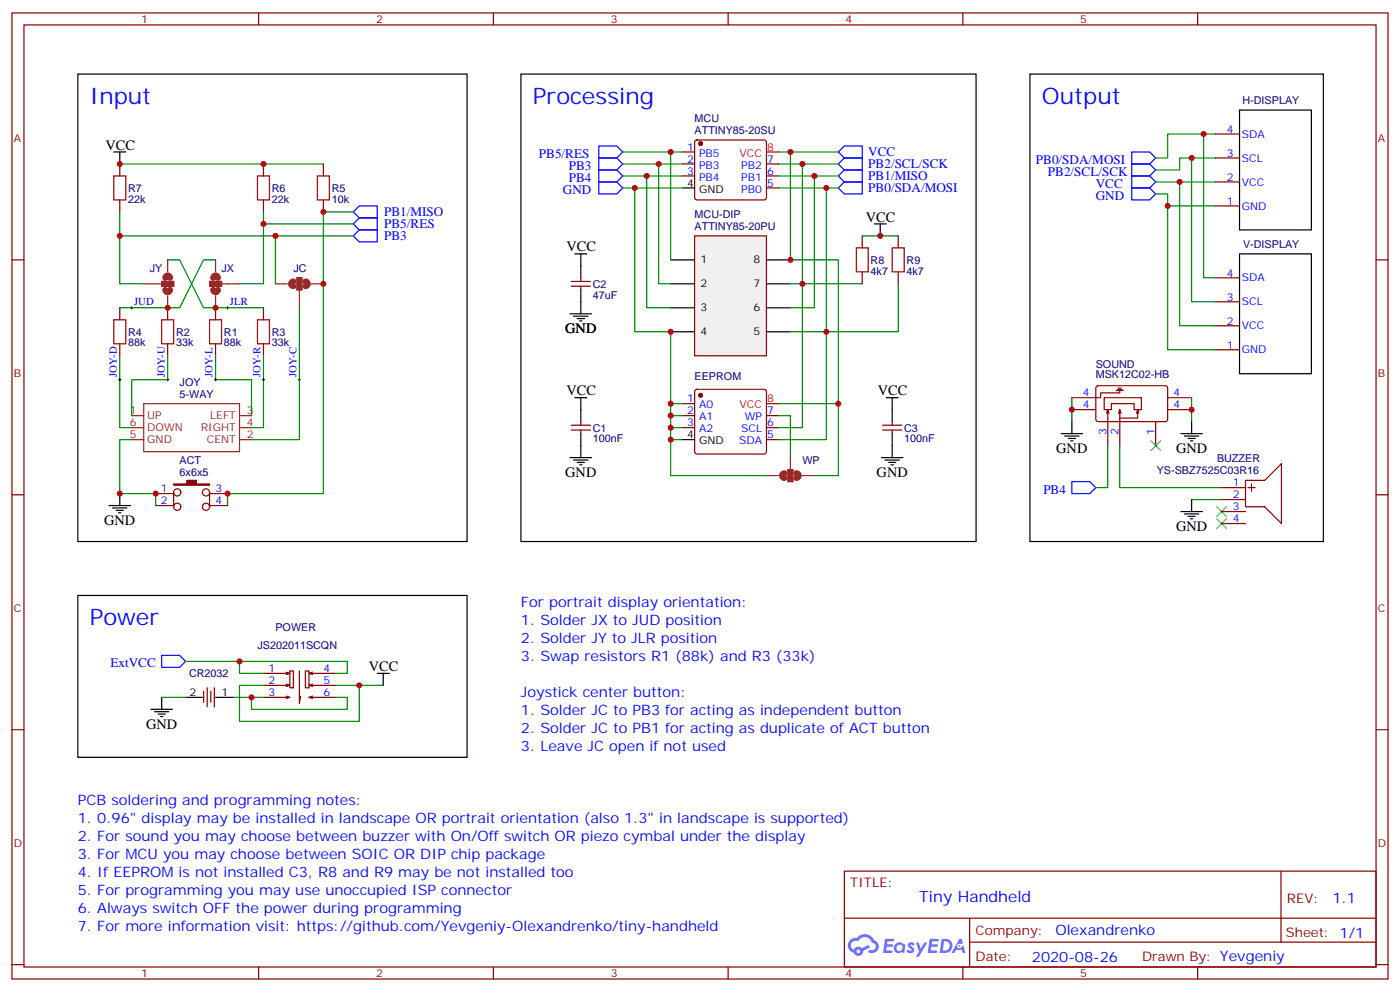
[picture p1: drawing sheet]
<svg xmlns="http://www.w3.org/2000/svg" width="412mm" height="292mm" viewBox="0 0 412 292" stroke-linecap="round" stroke-linejoin="round" font-family="sans-serif">
<g fill="none" stroke="#870000" stroke-width=".35">
<path d="M3.5 3.8h405.4v284.3h-405.4zM7.1 7.3h398.2v277.3h-398.2zM76.2 3.8v3.5M145.3 3.8v3.5M214.5 3.8v3.5M283.6 3.8v3.5M352.8 3.8v3.5M3.5 76.5h3.6M405.3 76.5h3.6M3.5 145.6h3.6M405.3 145.6h3.6M3.5 214.8h3.6"/>
<path d="M405.3 214.8h3.6M248.7 256.4h156.6v28.2h-156.6zM377.3 256.4v20.9M248.7 270.2h156.5M285.6 277.3h119.6M285.6 270.2v14.2M3.5 283.9h3.6M76.2 284.6v3.5M145.3 284.6v3.5M214.5 284.6v3.5M283.6 284.6v3.5M352.8 284.6v3.5"/>
<path d="M405.3 283.9h3.6"/>
</g>
<g fill="#5487ff">
<path d="M267.7 277.6a1.22 1.22 0 0 1 1.7 .2l-.4 .6a.47 .47 0 0 0-.3-.4 .47 .47 0 0 0-.5 .2l.1 .2a1.14 1.14 0 0 1 .8 1.8 1.14 1.14 0 0 1-1.9 0l-.2-.2 .5-.6 .7 .5a.29 .29 0 0 0 .3-.3 .29 .29 0 0 0-.2-.3 1.04 1.04 0 0 1-.6-1.7z"/>
<path d="M260.7 276.3h2.4l.3 .2-.2 .5-1.8 .1-.1 .8h1.5l.3 .4-.3 .4h-1.6l-.2 1.1h1.7l.2 .3-.2 .3-2.6 .1z"/>
<path d="M273.8 276.3h2.4l.3 .2-.1 .5-1.8 .1-.2 .8h1.6l.3 .4-.4 .4h-1.6l-.1 1.1h1.7l.2 .3-.2 .3-2.6 .1z"/>
<path d="M282.6 276.3h.7l.3 1.3-.6 .3a.69 .69 0 0 0-1 .3 .69 .69 0 0 0 .4 .9 .69 .69 0 0 0 .9-.6l.5-.2 .6 2.2h-.8l-.2-.9h-1.8l-.5 .9h-.8z"/>
<path d="M269.8 277.4h.8l.6 1.8 1.1-1.8h.9l-2.6 4.2h-.8l.9-1.5z"/>
<path d="M277.4 276.3l-.6 4.2h1.3a2.11 2.11 0 0 0 2.5-2.1 2.11 2.11 0 0 0-2.5-2.1zM278.1 277.1a1.39 1.39 0 0 1 1.7 1.4 1.39 1.39 0 0 1-1.8 1.3h-.3z"/>
<path d="M263.7 277.9a1.54 1.54 0 0 0-.1 2.2 1.54 1.54 0 0 0 2.2 .1l.6 .3 .3-2.3-.2-.3h-.4a1.49 1.49 0 0 0-2.4 0zM264 278.9a.94 .94 0 0 1 1.8 0 .94 .94 0 0 1-1.8 0z"/>
<path d="M250.4 276.7a2.18 2.18 0 0 0 1.1 3.7 1.44 1.44 0 0 0 1.6 .9 1.44 1.44 0 0 0 1.2-1.4l2-1.1-.5-.7-1.9 1a1.47 1.47 0 0 0-2.4 .4 1.39 1.39 0 0 1-.7-1.9 1.39 1.39 0 0 1 2-.5 2.12 2.12 0 0 1 2.2-1.3 2.12 2.12 0 0 1 1.9 1.7 1.14 1.14 0 0 1 1.1 1.4 1.14 1.14 0 0 1-1.7 .7 .43 .43 0 0 0-.5 .4 .43 .43 0 0 0 .4 .5 1.98 1.98 0 0 0 2.5-1.2 1.98 1.98 0 0 0-1.2-2.6 3.1 3.1 0 0 0-5.3-.6l-.9 .1zM252.3 280a.55 .55 0 0 1 1.1 0 .55 .55 0 0 1-1.1 0z"/>
<circle cx="282.6" cy="278.4" r=".26"/>
</g>
<path d="M42.3 118.8h28.3v14.1h-28.3zM38.8 129.4h3.5M38.8 125.9h3.5M38.8 122.3h3.5M70.6 129.4h3.5M70.6 125.9h3.5M70.6 122.3h3.5" fill="none" stroke="#8c2424" stroke-width=".35"/>
<path d="M33.5 51.8h3.5v7h-3.5zM75.8 51.8h3.6v7h-3.6zM93.5 51.8h3.5v7h-3.5zM33.5 94.1h3.5v7.1h-3.5zM47.6 94.1h3.6v7.1h-3.6zM61.7 94.1h3.6v7.1h-3.6zM75.8 94.1h3.6v7.1h-3.6z" fill="none" stroke="#a10000" stroke-width=".35"/>
<g fill="none" stroke="#870000" stroke-width=".35">
<path d="M358.1 39.4h7M35.3 48.3v3.5M35.3 58.8v3.6M77.6 48.3v3.5M77.6 58.8v3.6M95.2 48.3v3.5M95.2 58.8v3.6M201.1 44.7h3.5M201.1 48.3h3.5M201.1 51.8h3.5M204.8 41.4l.5-.2h19.8l.5 .2 .2 .5v16.2l-.3 .5-.4 .2h-19.8l-.5-.2-.2-.5v-16.2zM225.8 48.3h3.5"/>
<path d="M225.8 51.8h3.5M225.8 55.3h3.5M358.1 53.6h7M358.1 46.5h7M358.1 60.6h7M35.3 90.6v3.5M49.4 90.6v3.5M63.5 90.6v3.5M77.6 90.6v3.5M358.1 95.9h7M358.1 88.8h7M358.1 81.8h7"/>
<path d="M35.3 101.2v3.5M49.4 101.2v3.5M63.5 101.2v3.5M77.6 101.2v3.5M358.1 102.9h7M60 203.5v3.2M61 202.4v5.7M62.1 203.5v3.2M63.1 202.4v5.7"/>
</g>
<g fill="none" stroke="#008700" stroke-width=".35">
<path d="M354.5 39.4v42.4h3.6M183.4 44.7h17.7M183.4 48.3h17.7M183.4 51.8h17.7M183.4 55.3h17.7M229.3 44.7h17.6M229.3 48.3h17.6M229.3 51.8h17.6M229.3 55.3h17.6M340.4 57.1h3.6v3.5h14.1M351 46.5v42.3h7.1M358.1 46.5h-10.6v3.5h-7.1"/>
<path d="M104.1 62.4h-8.9v82.9h-28.2v3.5M344 60.6v42.3h14.1M35.3 104.7v21.2h3.5M49.4 104.7v7.1h-10.6v10.5M63.5 104.7v7.1h10.6v10.5M77.6 104.7v21.2h-3.5M38.8 129.4h-3.5v15.9h10.6v3.5M47.6 205.2h7.1"/>
</g>
<path d="M38.5 90.6h.7M38.8 90.2v.7M66.7 90.6h.7M67 90.2v.7M34.9 111.8h.7M35.3 111.4v.7M49 111.8h.7M49.4 111.4v.7M63.1 111.8h.8M63.5 111.4v.7M77.3 111.8h.7M77.6 111.4v.7" fill="none" stroke="#000" stroke-width=".29"/>
<g fill="none" stroke="#000" stroke-width=".35">
<path d="M365.1 32.4h21.2v35.3h-21.2zM33.5 44.7h3.5M35.3 44.7v3.6M201.1 55.3h3.5M365.1 74.7h21.2v35.3h-21.2zM32.1 148.8h6.4M33.2 149.5h4.2M34.2 150.2h2.1M34.9 150.9h.7M35.3 145.3v3.5M44.4 208.8h6.4M45.5 209.5h4.2"/>
<path d="M46.6 210.2h2.1M47.3 210.9h.7M47.6 205.2v3.6M54.7 205.2h4.9M63.5 205.2h5.3"/>
</g>
<circle cx="206.4" cy="42.3" r=".53" fill="#870000" stroke="#870000" stroke-width=".35"/>
<path d="M225.8 44.7h3.5" fill="none" stroke="#f00" stroke-width=".35"/>
<g fill="none" stroke="#00f" stroke-width=".35">
<path d="M176.4 43h5.3l1.7 1.7-1.7 1.8h-5.3zM176.4 46.5h5.3l1.7 1.8-1.7 1.7h-5.3zM176.4 50h5.3l1.7 1.8-1.7 1.8h-5.3zM176.4 53.6h5.3l1.7 1.7-1.7 1.8h-5.3zM246.9 44.7l1.8-1.7h5.3v3.5h-5.3zM246.9 48.3l1.8-1.8h5.3v3.5h-5.3zM246.9 51.8l1.8-1.8h5.3v3.6h-5.3zM246.9 55.3l1.8-1.7h5.3v3.5h-5.3zM333.4 44.7h5.3l1.7 1.8-1.7 1.8h-5.3zM333.4 48.3h5.3l1.7 1.7-1.7 1.8h-5.3zM333.4 51.8h5.3l1.7 1.8-1.7 1.7h-5.3zM333.4 55.3h5.3l1.7 1.8-1.7 1.7h-5.3z"/>
<path d="M104.1 62.4l1.7-1.8h5.3v3.5h-5.3zM104.1 65.9l1.7-1.8h5.3v3.6h-5.3zM104.1 69.4l1.7-1.7h5.3v3.5h-5.3z"/>
</g>
<path d="M204.6 69.4h21.2v35.3h-21.2z" fill="#f0f0f0" stroke="#870000" stroke-width=".35"/>
<g fill="none" stroke="#000" stroke-width=".35">
<path d="M22.9 21.8h114.7v137.6h-114.7zM153.5 21.8h134v137.6h-134zM303.4 21.8h86.4v137.6h-86.4zM169.3 74.7h3.6M171.1 74.7v7.1M197.6 76.5h7M225.8 76.5h7M257.5 65.9h3.6M259.3 65.9v3.5M167.9 92.4h6.4M169 93.1h4.2M170 93.8h2.2"/>
<path d="M170.7 94.5h.7M171.1 85.3v7.1M197.6 83.5h7M197.6 90.6h7M197.6 97.6h7M225.8 83.5h7M225.8 90.6h7M225.8 97.6h7M169.3 117.1h3.6M171.1 117.1v7M261.1 117.1h3.5M262.8 117.1v7"/>
<path d="M167.9 134.7h6.4M169 135.4h4.2M170 136.1h2.2M170.7 136.8h.7M171.1 127.6v7.1M201.1 129.4h3.5M259.6 134.7h6.4M260.7 135.4h4.2M261.8 136.1h2.1M262.5 136.8h.7M262.8 127.6v7.1M312.6 127.6h6.3"/>
<path d="M313.6 128.3h4.3M314.7 129h2.1M315.4 129.8h.7M315.7 124.1v3.5M347.8 127.6h6.4M348.9 128.3h4.2M350 129h2.1M350.7 129.8h.7M351 124.1v3.5M347.8 150.6h6.4M348.9 151.3h4.2M350 152h2.1"/>
<path d="M350.7 152.7h.7M351 147v3.6M22.9 175.3h114.7v47.6h-114.7zM111.1 198.2h3.6M112.9 198.2v3.5"/>
</g>
<g fill="none" stroke="#008700" stroke-width=".35">
<path d="M358.1 39.4h-14.1v7.1h-3.6M35.3 48.3h59.9M187 55.3v42.3h10.6v31.8h3.5M190.5 51.8v38.8h7.1M194 48.3v35.2h3.6M197.6 44.7v31.8M232.8 44.7v31.8h14.1v42.3h-17.6M236.4 48.3v35.2h-3.6M239.9 51.8v38.8h-7.1M243.4 55.3v42.3h-10.6M340.4 53.6h17.7M347.5 53.6v42.3h10.6"/>
<path d="M35.3 62.4v21.1h7M35.3 69.4h68.8M49.4 76.5h3.5l7.1 14.1h17.6M63.5 76.5h-3.5l-7.1 14.1h-17.6M77.6 62.4v21.1h-7M77.6 65.9h26.5M81.1 69.4v14.1M254 69.4h10.6M88.2 90.6v38.8h-14.1M254 83.5h-17.6v42.4h-7.1M264.6 83.5v14.1h-21.2v31.8h-14.1M197.6 118.8h3.5"/>
<path d="M246.9 118.8v21.2h-7M315.7 117.1v7M351 117.1v7M197.6 129.4v10.6h28.2M197.6 125.9h3.5M197.6 122.3h3.5M229.3 122.3h3.5v10.6M326.3 131.2v12.3h-3.5M329.8 131.2v12.3h30M351 147h8.8M54.7 194.7h15.9v3.5h7M70.6 194.7h31.7v3.5h-3.5"/>
<path d="M68.8 205.2h8.8M74.1 205.2v3.6h28.2v-3.6h-3.5M77.6 201.7h-7v10.6h35.2v-10.6M98.8 201.7h14.1"/>
</g>
<path d="M48.7 85.3a.71 .71 0 0 0 .7 .7 .71 .71 0 0 0 .7-.7M48.7 81.8a.71 .71 0 0 1 .7-.7 .71 .71 0 0 1 .7 .7M62.8 81.8a.71 .71 0 0 1 .7-.7 .71 .71 0 0 1 .7 .7M62.8 85.3a.71 .71 0 0 0 .7 .7 .71 .71 0 0 0 .7-.7M86.4 82.8a.71 .71 0 0 0-.7 .7 .71 .71 0 0 0 .7 .7M90 82.8a.71 .71 0 0 1 .7 .7 .71 .71 0 0 1-.7 .7M231.1 139.3a.71 .71 0 0 0-.7 .7 .71 .71 0 0 0 .7 .7M234.6 139.3a.71 .71 0 0 1 .7 .7 .71 .71 0 0 1-.7 .7" fill="none" stroke="#8c2424" stroke-width="1.8"/>
<g fill="none" stroke="#8c2424" stroke-width=".35">
<path d="M49.4 76.5v3.5M63.5 76.5v3.5M42.3 83.5h5.3M47.6 82.8h3.6v1.4h-3.6zM49.4 87.1v3.5M61.7 82.8h3.6v1.4h-3.6zM63.5 87.1v3.5M65.3 83.5h5.3M81.1 83.5h3.6M87.5 81.8h1.4v3.5h-1.4zM88.2 85.3v5.3M91.7 83.5h3.5"/>
<path d="M225.8 140h3.5M232.1 138.2h1.4v3.5h-1.4zM232.8 132.9v5.3M236.4 140h3.5"/>
</g>
<g fill="#8c2424" stroke="#8c2424" stroke-width=".35">
<path d="M47.6 82.8h3.6v1.4h-3.6z"/>
<path d="M61.7 82.8h3.6v1.4h-3.6z"/>
<path d="M232.1 138.2h1.4v3.5h-1.4z"/>
<path d="M87.5 81.8h1.4v3.5h-1.4z"/>
</g>
<path d="M315.7 141.7h5.3l1.8 1.8-1.8 1.8h-5.3zM47.6 192.9h5.3l1.8 1.8-1.8 1.7h-5.3z" fill="none" stroke="#00f" stroke-width=".35"/>
<g fill="none" stroke="#870000" stroke-width=".35">
<path d="M254 69.4v3.6M264.6 69.4v3.6M168.3 84.2h5.6M168.3 82.8h5.6M171.1 81.8v1M171.1 84.2v1.1M254 80v3.5M264.6 80v3.5M201.1 118.8h3.5M204.8 114.8l.5-.2h19.8l.5 .2 .2 .5v17.6l-.3 .5-.4 .2h-19.8l-.5-.2-.2-.5v-17.6zM323 113.7l.5-.2 20 .1 .5 .6-.1 9.5-.6 .4-20.1-.1-.4-.6v-9.2zM325.3 117.1h10.9v3.5h-2.1v-1.8h-6.7v1.8h-2.1z"/>
<path d="M328.8 114.9h2.1M329.1 114.6h1.5M329.5 114.2h.7M329.8 114.9v.7h-5.6v1.5h-8.5M344 117.1h7M168.3 126.6h5.6M168.3 125.2h5.6M171.1 124.1v1.1M171.1 126.6v1M201.1 122.3h3.5M201.1 125.9h3.5M225.8 122.3h3.5"/>
<path d="M225.8 125.9h3.5M225.8 129.4h3.5M260 126.6h5.6M260 125.2h5.6M262.8 124.1v1.1M262.8 126.6v1M315.7 120.6h7.1M326 121.6l.3-1v10.6M326.3 120.6l.4 1M329.8 120.6v10.6M329.8 120.6l-.3 1M329.8 120.6l.4 1"/>
<path d="M334.8 121.6l.3-1v2.4h-5.3M335.1 120.6l.4 1M340.4 124.1v7.1M344 120.6h7M45.9 145.3h5.3M45.9 148.8h5.3M51.2 144.9v4.3M61.7 145.3h5.3M61.7 148.8h5.3M61.7 144.9v4.3M359.8 143.5h7.1M359.8 147h7.1"/>
<path d="M359.8 150.6h7.1M359.8 154.1h7.1M366.9 141.4h5.6l5-4.9v17.6l-5-4.9h-5.6zM367.6 143.5h2.1M368.7 142.5v2.1M77.6 198.2h7.8l-1.1 .3M84.3 197.8l1.1 .4M85.4 197.5h1v4.9h-1zM88.2 197.5v9.5l.3-2.1M90 197.5h1v4.9h-1zM92.1 197.8l-1.1 .4M98.8 198.2h-7.8l1.1 .3"/>
<path d="M77.6 201.7h7.8l-1.1 .4M77.6 205.2h7.8l-1.1 .4M84.3 201.4l1.1 .3M84.3 204.9l1.1 .3M92.1 201.4l-1.1 .3M92.1 204.9l-1.1 .3M98.8 201.7h-7.8l1.1 .4M98.8 205.2h-7.8l1.1 .4"/>
<circle cx="52.2" cy="149.2" r="1.06"/>
<circle cx="52.2" cy="144.9" r="1.06"/>
<circle cx="60.7" cy="149.2" r="1.06"/>
<circle cx="60.7" cy="144.9" r="1.06"/>
</g>
<g fill="#870000" stroke="#870000" stroke-width=".35">
<path d="M51.2 142.5h3.8v-1.1h2.9v1.1h3.8v.3h-10.5z"/>
<circle cx="206.4" cy="116.3" r=".53"/>
</g>
<path d="M225.8 118.8h3.5" fill="none" stroke="#f00" stroke-width=".35"/>
<path d="M87.8 111.8h.7M88.2 111.4v.7" fill="none" stroke="#000" stroke-width=".29"/>
<path d="M339 129.8l2.8 2.8M341.8 129.8l-2.8 2.8M358.4 152.7l2.8 2.8M358.4 149.2l2.8 2.8M361.2 152.7l-2.8 2.8M361.2 149.2l-2.8 2.8" fill="none" stroke="#3c3" stroke-width=".35"/>
<path d="M252.2 73h3.6v7h-3.6zM262.8 73h3.5v7h-3.5z" fill="none" stroke="#a10000" stroke-width=".35"/>
<g fill="#c00">
<circle cx="259.3" cy="69.4" r=".88"/>
<circle cx="95.3" cy="62.4" r=".88"/>
<circle cx="105.8" cy="201.7" r=".88"/>
<circle cx="246.9" cy="118.8" r=".88"/>
<circle cx="197.6" cy="118.8" r=".88"/>
<circle cx="197.6" cy="122.3" r=".88"/>
<circle cx="236.4" cy="83.5" r=".88"/>
<circle cx="243.4" cy="55.3" r=".88"/>
<circle cx="187" cy="55.3" r=".88"/>
<circle cx="194" cy="48.3" r=".88"/>
<circle cx="197.6" cy="44.7" r=".88"/>
<circle cx="35.3" cy="145.3" r=".88"/>
<circle cx="232.8" cy="44.7" r=".88"/>
<circle cx="190.5" cy="51.8" r=".88"/>
<circle cx="236.4" cy="48.3" r=".88"/>
<circle cx="239.9" cy="51.8" r=".88"/>
<circle cx="344" cy="60.6" r=".88"/>
<circle cx="351" cy="46.5" r=".88"/>
<circle cx="354.5" cy="39.4" r=".88"/>
<circle cx="243.4" cy="97.6" r=".88"/>
<circle cx="232.8" cy="76.5" r=".88"/>
<circle cx="197.6" cy="97.6" r=".88"/>
<circle cx="197.6" cy="125.9" r=".88"/>
<circle cx="197.6" cy="129.4" r=".88"/>
<circle cx="74.1" cy="205.2" r=".88"/>
<circle cx="347.5" cy="53.6" r=".88"/>
<circle cx="49.4" cy="90.6" r=".88"/>
<circle cx="63.5" cy="90.6" r=".88"/>
<circle cx="95.3" cy="83.5" r=".88"/>
<circle cx="77.6" cy="65.9" r=".88"/>
<circle cx="45.9" cy="145.3" r=".88"/>
<circle cx="67" cy="145.3" r=".88"/>
<circle cx="35.3" cy="69.4" r=".88"/>
<circle cx="81.1" cy="69.4" r=".88"/>
<circle cx="35.3" cy="48.3" r=".88"/>
<circle cx="77.6" cy="48.3" r=".88"/>
<circle cx="70.6" cy="194.7" r=".88"/>
<circle cx="351" cy="120.6" r=".88"/>
<circle cx="315.7" cy="120.6" r=".88"/>
</g>
<g font-size="6.7" fill="#00f">
<text x="26.5" y="30.6">Input</text>
<text x="157" y="30.6">Processing</text>
<text x="306.9" y="30.6">Output</text>
<text x="26.5" y="184.1">Power</text>
</g>
<text font-size="4.6" fill="#00f" x="270.8" y="265.4">Tiny Handheld</text>
<g font-size="4.2">
<text x="31" y="44">VCC</text>
<text x="255.1" y="65.2">VCC</text>
<text x="166.9" y="74">VCC</text>
<text x="166.5" y="98">GND</text>
<text x="166.9" y="116.3">VCC</text>
<text x="258.6" y="116.3">VCC</text>
<text x="311.1" y="133.3">GND</text>
<text x="346.4" y="133.3">GND</text>
<text x="166.5" y="140.3">GND</text>
<text x="258.2" y="140.3">GND</text>
<text x="30.7" y="154.4">GND</text>
<text x="346.4" y="156.2">GND</text>
<text x="108.7" y="197.5">VCC</text>
<text x="43" y="214.4">GND</text>
</g>
<g font-size="4.2" fill="#00f">
<text x="153.5" y="178.8">For portrait display orientation:</text>
<text x="153.5" y="184.1">1. Solder JX to JUD position</text>
<text x="153.5" y="189.4">2. Solder JY to JLR position</text>
<text x="153.5" y="194.7">3. Swap resistors R1 (88k) and R3 (33k)</text>
<text x="153.5" y="205.2">Joystick center button:</text>
<text x="153.5" y="210.5">1. Solder JC to PB3 for acting as independent button</text>
<text x="153.5" y="215.8">2. Solder JC to PB1 for acting as duplicate of ACT button</text>
<text x="153.5" y="221.1">3. Leave JC open if not used</text>
<text x="22.9" y="237">PCB soldering and programming notes:</text>
<text x="22.9" y="242.3">1. 0.96&quot; display may be installed in landscape OR portrait orientation (also 1.3&quot; in landscape is supported)</text>
<text x="22.9" y="247.6">2. For sound you may choose between buzzer with On/Off switch OR piezo cymbal under the display</text>
<text x="22.9" y="252.9">3. For MCU you may choose between SOIC OR DIP chip package</text>
<text x="22.9" y="258.2">4. If EEPROM is not installed C3, R8 and R9 may be not installed too</text>
<text x="22.9" y="263.5">5. For programming you may use unoccupied ISP connector</text>
<text x="22.9" y="268.7">6. Always switch OFF the power during programming</text>
<text x="392.5" y="265.7">1.1</text>
<text x="22.9" y="274">7. For more information visit: https://github.com/Yevgeniy-Olexandrenko/tiny-handheld</text>
<text x="310.9" y="275.2">Olexandrenko</text>
<text x="304" y="283">2020-08-26</text>
</g>
<g font-size="3.9" fill="#00f">
<text x="158.7" y="46.5">PB5/RES</text>
<text x="255.8" y="46">VCC</text>
<text x="167.6" y="50">PB3</text>
<text x="167.6" y="53.6">PB4</text>
<text x="255.8" y="49.5">PB2/SCL/SCK</text>
<text x="255.8" y="53">PB1/MISO</text>
<text x="305.2" y="48.3">PB0/SDA/MOSI</text>
<text x="308.7" y="51.8">PB2/SCL/SCK</text>
<text x="165.8" y="57.1">GND</text>
<text x="255.8" y="56.5">PB0/SDA/MOSI</text>
<text x="322.8" y="55.3">VCC</text>
<text x="322.8" y="58.8">GND</text>
<text x="113.2" y="63.6">PB1/MISO</text>
<text x="113.2" y="67.1">PB5/RES</text>
<text x="113.2" y="70.7">PB3</text>
<text x="307.3" y="145.3">PB4</text>
<text x="32.6" y="196.4">ExtVCC</text>
</g>
<g font-size="3.9" fill="#800">
<text x="250.5" y="261">TITLE:</text>
<text x="379.1" y="265.7">REV:</text>
<text x="287.4" y="275.2">Company:</text>
<text x="378.7" y="275.8">Sheet: 1/1</text>
<text x="287.4" y="282.9">Date:</text>
<text x="336.4" y="282.9">Drawn By: Yevgeniy</text>
</g>
<g font-size="3.2" fill="#800">
<text x="41.6" y="6.8">1</text>
<text x="110.8" y="6.8">2</text>
<text x="179.9" y="6.8">3</text>
<text x="249.1" y="6.8">4</text>
<text x="318.2" y="6.8">5</text>
<text x="4.1" y="41.9">A</text>
<text x="405.9" y="41.9">A</text>
<text x="4.1" y="111.1">B</text>
<text x="405.9" y="111.1">B</text>
<text x="4.1" y="180.2">C</text>
<text x="405.9" y="180.2">C</text>
<text x="4.1" y="249.3">D</text>
<text x="405.9" y="249.3">D</text>
<text x="41.6" y="287.6">1</text>
<text x="110.8" y="287.6">2</text>
<text x="179.9" y="287.6">3</text>
<text x="249.1" y="287.6">4</text>
<text x="318.2" y="287.6">5</text>
</g>
<g font-size="3.2" fill="#000080">
<text x="204.6" y="35.9">MCU</text>
<text x="366" y="30.6">H-DISPLAY</text>
<text x="204.6" y="39.4">ATTINY85-20SU</text>
<text x="37.7" y="59.6">22k</text>
<text x="37.7" y="56.5">R7</text>
<text x="80.1" y="59.6">22k</text>
<text x="80.1" y="56.5">R6</text>
<text x="97.7" y="59.7">10k</text>
<text x="97.7" y="56.4">R5</text>
<text x="204.6" y="64.1">MCU-DIP</text>
<text x="204.6" y="67.7">ATTINY85-20PU</text>
<text x="256.5" y="77.6">R8</text>
<text x="267.1" y="77.6">R9</text>
<text x="366.2" y="73">V-DISPLAY</text>
<text x="44.1" y="80">JY</text>
<text x="65.3" y="80">JX</text>
<text x="86.4" y="80">JC</text>
<text x="256.5" y="80.8">4k7</text>
<text x="267.1" y="80.8">4k7</text>
<text x="174.6" y="87.9">47uF</text>
<text x="174.6" y="84.7">C2</text>
<text x="37.7" y="102">88k</text>
<text x="37.8" y="98.8">R4</text>
<text x="51.9" y="102">33k</text>
<text x="51.9" y="98.8">R2</text>
<text x="66" y="102">88k</text>
<text x="66" y="98.8">R1</text>
<text x="80.1" y="102">33k</text>
<text x="80.1" y="98.8">R3</text>
<text x="52.9" y="113.5">JOY</text>
<text x="204.6" y="111.8">EEPROM</text>
<text x="322.8" y="111.4">MSK12C02-HB</text>
<text x="322.8" y="108.2">SOUND</text>
<text x="52.9" y="117.1">5-WAY</text>
<text x="174.6" y="130.2">100nF</text>
<text x="174.6" y="127">C1</text>
<text x="266.3" y="130.2">100nF</text>
<text x="266.3" y="127">C3</text>
<text x="52.9" y="136.5">ACT</text>
<text x="236.4" y="136.5">WP</text>
<text x="358.5" y="135.8">BUZZER</text>
<text x="52.9" y="140">6x6x5</text>
<text x="340.8" y="139.4">YS-SBZ7525C03R16</text>
<text x="81.1" y="185.8">POWER</text>
<text x="75.8" y="191.1">JS202011SCQN</text>
<text x="55.7" y="199.4">CR2032</text>
</g>
<g font-size="3.2" fill="#00f">
<text x="361.3" y="39.1">4</text>
<text x="365.8" y="40.5">SDA</text>
<text x="202.4" y="44.4">1</text>
<text x="202.4" y="47.9">2</text>
<text x="205.9" y="46.1">PB5</text>
<text x="226" y="47.9">7</text>
<text x="361.3" y="46.1">3</text>
<text x="365.8" y="47.6">SCL</text>
<text x="202.4" y="51.4">3</text>
<text x="205.9" y="49.7">PB3</text>
<text x="205.9" y="53.2">PB4</text>
<text x="218.4" y="53.2">PB1</text>
<text x="218.4" y="49.7">PB2</text>
<text x="226" y="51.4">6</text>
<text x="361.3" y="53.2">2</text>
<text x="218.4" y="56.7">PB0</text>
<text x="226" y="55">5</text>
<text x="365.8" y="54.6">VCC</text>
<text x="361.3" y="60.3">1</text>
<text x="365.8" y="61.7">GND</text>
<text x="361.3" y="81.4">4</text>
<text x="365.8" y="82.8">SDA</text>
<text x="39.5" y="89.7">JUD</text>
<text x="67.7" y="89.7">JLR</text>
<text x="361.3" y="88.5">3</text>
<text x="365.8" y="89.9">SCL</text>
<text x="361.3" y="95.5">2</text>
<text x="365.8" y="96.9">VCC</text>
<text x="361.3" y="102.6">1</text>
<text x="365.8" y="104">GND</text>
<text x="34.4" y="111.1" transform="rotate(-90 34.4 111.1)">JOY-D</text>
<text x="48.5" y="111.1" transform="rotate(-90 48.5 111.1)">JOY-U</text>
<text x="62.6" y="111.1" transform="rotate(-90 62.6 111.1)">JOY-L</text>
<text x="76.7" y="111.1" transform="rotate(-90 76.7 111.1)">JOY-R</text>
<text x="87.3" y="111.1" transform="rotate(-90 87.3 111.1)">JOY-C</text>
<text x="202.4" y="118.5">1</text>
<text x="319" y="116.7">4</text>
<text x="345.7" y="116.7">4</text>
<text x="202.4" y="122">2</text>
<text x="202.4" y="125.5">3</text>
<text x="205.9" y="120.2">A0</text>
<text x="205.9" y="123.8">A1</text>
<text x="219.4" y="123.8">WP</text>
<text x="226" y="125.5">6</text>
<text x="226" y="122">7</text>
<text x="319" y="120.2">4</text>
<text x="345.7" y="120.2">4</text>
<text x="205.9" y="127.3">A2</text>
<text x="217.7" y="130.8">SDA</text>
<text x="218.3" y="127.3">SCL</text>
<text x="226" y="129">5</text>
<text x="326" y="127.9" transform="rotate(-90 326 127.9)">3</text>
<text x="329.5" y="127.9" transform="rotate(-90 329.5 127.9)">2</text>
<text x="340.1" y="127.9" transform="rotate(-90 340.1 127.9)">1</text>
<text x="363.1" y="143.2">1</text>
<text x="47.4" y="144.9">1</text>
<text x="47.4" y="148.4">2</text>
<text x="63.5" y="144.9">3</text>
<text x="63.5" y="148.4">4</text>
<text x="363.1" y="146.7">2</text>
<text x="363.1" y="150.2">3</text>
<text x="363.1" y="153.7">4</text>
<text x="79.1" y="197.8">1</text>
<text x="95.2" y="197.8">4</text>
<text x="79.1" y="201.4">2</text>
<text x="95.2" y="201.4">5</text>
<text x="79.1" y="204.9">3</text>
<text x="95.2" y="204.9">6</text>
</g>
<g font-size="3.2" fill="#f00">
<text x="217.9" y="46.1">VCC</text>
<text x="226" y="44.4">8</text>
<text x="226" y="118.5">8</text>
<text x="217.9" y="120.2">VCC</text>
</g>
<g font-size="3.2">
<text x="202.4" y="55">4</text>
<text x="205.9" y="56.7">GND</text>
<text x="206.4" y="77.5">1</text>
<text x="222" y="77.5">8</text>
<text x="206.4" y="84.6">2</text>
<text x="222" y="84.6">7</text>
<text x="206.4" y="91.7">3</text>
<text x="222" y="91.7">6</text>
<text x="206.4" y="98.7">4</text>
<text x="222" y="98.7">5</text>
<text x="202.4" y="129">4</text>
<text x="205.9" y="130.8">GND</text>
<text x="55.8" y="204.9">2</text>
<text x="65.3" y="204.9">1</text>
</g>
<g font-size="3.2" fill="#8d2323">
<text x="38.2" y="125.5">6</text>
<text x="38.2" y="122">1</text>
<text x="43.4" y="123.4">UP</text>
<text x="61.9" y="123.4">LEFT</text>
<text x="72.7" y="122">3</text>
<text x="72.7" y="125.5">4</text>
<text x="38.2" y="129">5</text>
<text x="43.4" y="126.9">DOWN</text>
<text x="43.4" y="130.5">GND</text>
<text x="59.2" y="126.9">RIGHT</text>
<text x="60.9" y="130.5">CENT</text>
<text x="72.7" y="129">2</text>
</g>
</svg>
